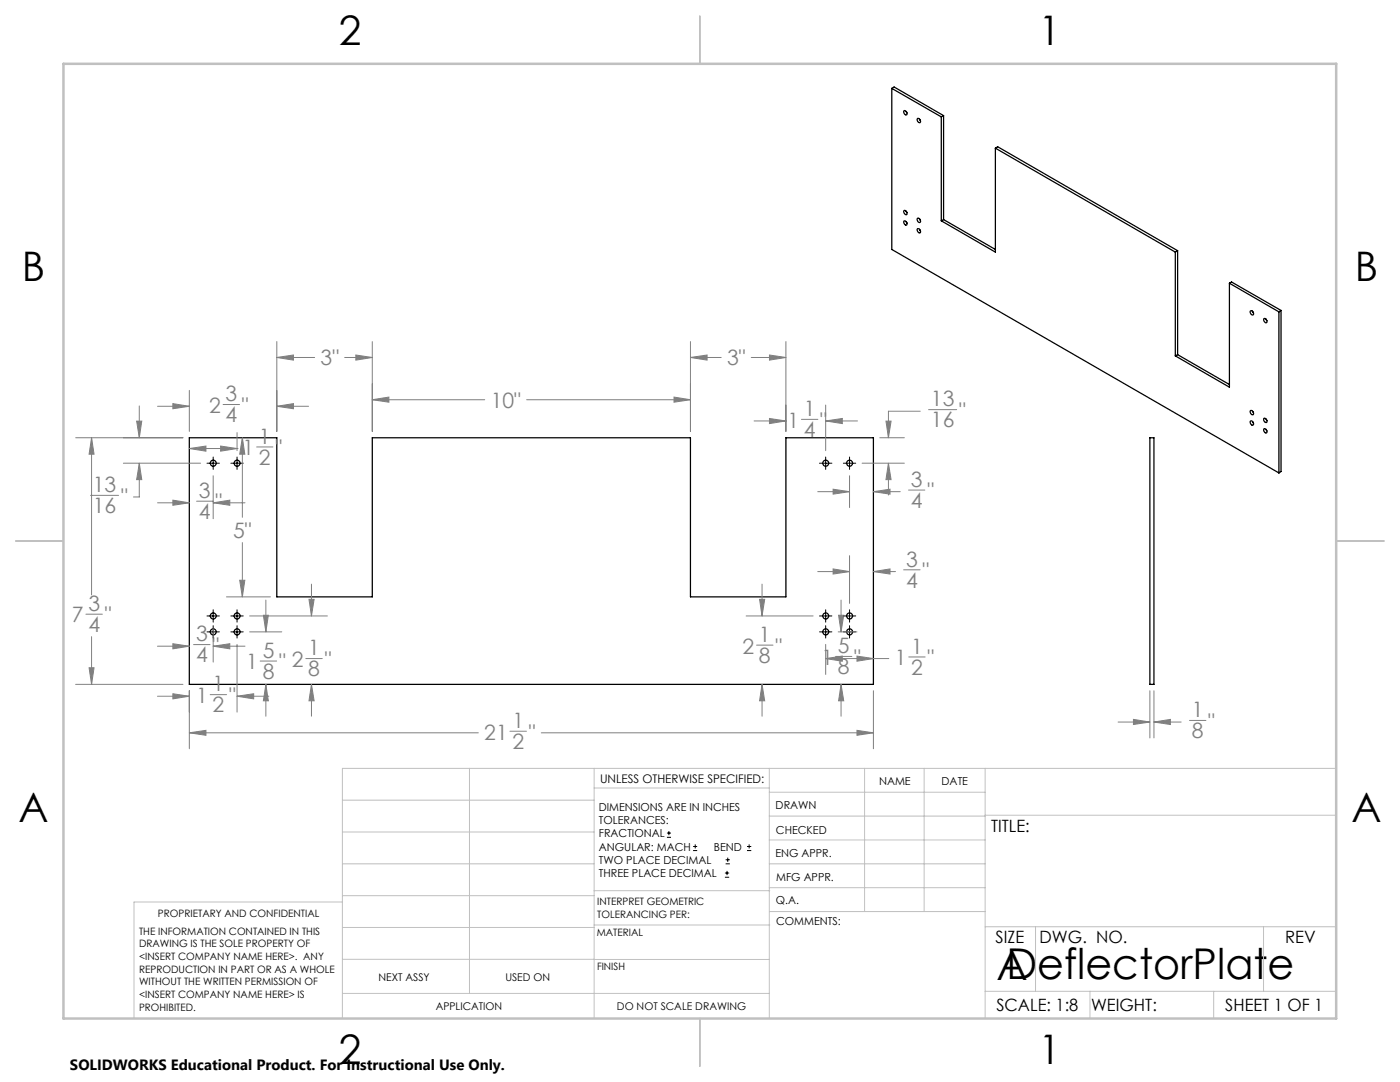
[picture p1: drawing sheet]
<svg xmlns="http://www.w3.org/2000/svg" width="279mm" height="216mm" viewBox="0 0 279 216" stroke-linecap="round" stroke-linejoin="round" font-family="sans-serif">
<g fill="none" stroke="#000" stroke-width=".25">
<path d="M178 17.6v32.2l77.2 44.6M178 17.6l9.9 5.7M178 17.6l.4-.2 9.9 5.7M180.4 22.1a.48 .48 0 0 1 .5 .3 .48 .48 0 0 1-.1 .5l-.4-.3-.1-.3zM180.8 22.2l.2 .3M183.1 23.6a.49 .49 0 0 1 .5 .3 .49 .49 0 0 1-.1 .6l-.4-.3-.1-.4zM183.5 23.8l.2 .3M187.9 23.3v20.8M188.3 23.1l-.4 .2M188.3 23.1v20.7M198.6 29.6l36 20.7M198.6 29.6v20.7l-10.7-6.2"/>
<path d="M198.6 29.6l.5-.3 35.9 20.7M180.4 42a.5 .5 0 0 1 .6 .3 .5 .5 0 0 1-.2 .6l-.4-.4-.1-.3zM180.4 44.1a.5 .5 0 0 1 .6 .3 .5 .5 0 0 1-.2 .5l-.4-.3-.1-.3zM180.8 42.1l.2 .3M180.8 44.2l.2 .3M183.1 43.5a.51 .51 0 0 1 .5 .3 .51 .51 0 0 1-.1 .6l-.4-.3-.1-.3zM183.1 45.6a.51 .51 0 0 1 .5 .3 .51 .51 0 0 1-.1 .6l-.4-.3-.1-.3zM183.5 43.7l.2 .3M183.5 45.8l.2 .3M188.3 43.8l-.4 .3M188.3 43.8l10.3 6M234.6 50.3v20.7"/>
<path d="M235 50l-.4 .3M235 50v20.8M245.4 56.5v20.8l-10.8-6.3M245.4 56.5l9.8 5.7M245.4 56.5l.4-.2 9.9 5.6M235 70.8l-.4 .2M235 70.8l10.4 5.9M249.5 62.1a.45 .45 0 0 1 .6 .2 .45 .45 0 0 1-.1 .6l-.4-.4zM250 62.1l.2 .3M252.3 63.6a.49 .49 0 0 1 .5 .3 .49 .49 0 0 1-.1 .5l-.5-.4zM252.7 63.7l.1 .3M255.2 62.2v32.2"/>
<path d="M255.7 61.9v32.2l-.5 .3M255.7 61.9l-.5 .3M37.8 87.3h17.4v31.8h19.1v-31.8h63.5v31.8h19v-31.8h17.5v49.3h-136.5zM229.5 87.3h.8v49.3h-.8zM249.5 82a.46 .46 0 0 1 .6 .2 .46 .46 0 0 1-.1 .6l-.4-.3zM249.6 84a.49 .49 0 0 1 .5 .3 .49 .49 0 0 1-.1 .5l-.4-.2-.1-.4zM250 82.1l.2 .2M250 84.1l.2 .3M252.2 85.6a.46 .46 0 0 1 .6 .2 .46 .46 0 0 1-.1 .6l-.4-.3zM252.2 83.5a.46 .46 0 0 1 .6 .2 .46 .46 0 0 1-.1 .6l-.4-.3zM252.7 83.6l.1 .3M252.7 85.7l.1 .3"/>
<circle cx="42.6" cy="92.4" r=".6"/>
<circle cx="47.3" cy="92.4" r=".6"/>
<circle cx="164.8" cy="92.4" r=".6"/>
<circle cx="169.5" cy="92.4" r=".6"/>
<circle cx="42.5" cy="122.9" r=".6"/>
<circle cx="42.6" cy="126.1" r=".6"/>
<circle cx="47.3" cy="122.9" r=".6"/>
<circle cx="47.3" cy="126.1" r=".6"/>
<circle cx="164.8" cy="126.1" r=".6"/>
<circle cx="164.8" cy="122.9" r=".6"/>
<circle cx="169.6" cy="126.1" r=".6"/>
<circle cx="169.6" cy="122.9" r=".6"/>
</g>
<g fill="none" stroke="#000" stroke-width=".2">
<path d="M41.3 92.4h2.5M42.5 91.2v2.5M46.1 92.4h2.4M47.3 91.2v2.5M163.5 92.4h2.5M164.8 91.2v2.5M168.3 92.4h2.5M169.5 91.2v2.5M41.3 122.9h2.5M41.3 126.1h2.5M42.5 121.7v2.4M42.5 124.8v2.5"/>
<path d="M46.1 122.9h2.4M46.1 126.1h2.4M47.3 121.7v2.4M47.3 124.8v2.5M163.5 122.9h2.5M163.5 126.1h2.5M164.8 121.7v2.4M164.8 124.8v2.5M168.3 122.9h2.5M168.3 126.1h2.5M169.5 121.7v2.4M169.5 124.8v2.5"/>
<path d="M133.1 167.1h.8M133.1 166.2h.8M133.5 165.8v.9M138.3 169.7h.8M138.3 168.9h.8M138.7 168.5v.8M144.7 175h.8M144.7 174.2h.8M144.8 172.4h.9M144.8 171.6h.9M145.1 173.8v.8M145.2 171.1v.9"/>
<path d="M149.1 169.7h.8M149.1 168.9h.8M149.5 168.5v.8"/>
</g>
<g fill="none" stroke="#808080" stroke-width=".2">
<path d="M37.8 77.9v8.2M55.2 71.3l3.4-.5v1.1zM55.2 68.2v17.9M55.2 71.3h7.6M68.8 71.3h5.5M71 70.8l3.3 .5-3.3 .6zM74.3 68.2v17.9M74.3 79.8h22.4M74.3 79.8l3.3-.6v1.1zM105.1 79.8h32.7M134.5 79.2l3.3 .6-3.3 .5zM137.8 68.2v17.9"/>
<path d="M137.8 71.3h6.1M137.8 71.3l3.3-.5v1.1zM149.9 71.3h6.9M153.6 70.8l3.2 .5-3.2 .6zM156.8 68.2v17.9M15.1 87.3h21.4M18.1 98.8h5.6M18.3 87.3v31.4M18.3 87.3l.5 3.3h-1zM24.6 92.4h15.4M27.3 84h1l-.5 3.3zM27.8 92.4v6.8h-1.2"/>
<path d="M27.8 81v6.3M27.8 92.4l.5 3.3h-1zM31.4 81.1h6.4M34.5 80.5l3.3 .6-3.3 .5zM34.5 99.8l3.3 .5-3.3 .5zM37.8 89.5l3.3-.5v1zM37.8 89.5h9.5M42.5 94.9v8.6M44 89l3.3 .5-3.3 .5zM44.5 80.7h3.3M47.3 89.5h.1M47.3 86.3v3.6"/>
<path d="M48.4 87.3l.5 3.3h-1.1zM48.4 87.3v15.9M51.2 89.2h3.3M55.2 81.1l3.4-.6v1.1zM55.2 81.1h6.4M150.5 84h6.3M153.6 83.5l3.2 .5-3.2 .5zM159.9 83.7h3.3M163.2 98.1h6.3M164.8 80.8v9.1M164.8 84h6.3M164.8 84l3.3-.5v1z"/>
<path d="M166.3 97.6l3.2 .5-3.2 .5zM169.5 94.9v6.4M172 92.4h8.5M174.3 98.1h5.4M174.3 98.1l3.3-.5v1zM175.6 87.3h4.9M176.8 84h1l-.5 3.3zM177.3 92.4v6.4M177.3 92.4l.5 3.3h-1zM181.3 97.8h3.3M183.7 82.1h-6.4v5.2M185.3 81.7h5.6"/>
<path d="M31.4 100.3h6.4M39.2 100h3.3M42.5 100.3l3.4-.5v1zM42.5 100.3h6.4M45.2 119.1h8.8M47.8 115.8h1.1l-.5 3.3zM48.4 108.3v10.8M53.1 119.7v6.4M61.7 119.6h1l-.5 3.3zM62.2 116.6v6.3M151.6 119.6h1l-.5 3.3zM152.1 116.6v6.3"/>
<path d="M163.2 114.1h6.3M166.3 113.5l3.2 .6-3.2 .4zM167.9 119.7v6.4M169.5 110.9v9.5M174.3 114.1h4.4M174.3 114.1l3.3-.6v1zM180.3 113.7h3.3M15.1 136.6h21.4M17.1 122.6h3.3M17.8 133.2h1l-.5 3.4zM18.3 127v9.6M31.4 128.9h6.4"/>
<path d="M31.4 138.9h6.4M34.5 128.4l3.3 .5-3.3 .6zM34.5 138.4l3.3 .5-3.3 .6zM37.8 137.8v11.6M38.6 128.6h3.3M41.9 138.6h3.3M42.5 128.9l3.4-.5v1.1zM42.5 125.4v6.7M42.5 128.9h6.4M47.3 138.9l3.3-.5v1.1zM47.3 128.6v13.5M47.3 138.9h6.4"/>
<path d="M49.8 126.1h6.4M49.8 122.9h15.5M51.9 131.9h3.3M52.6 122.8h1l-.5 3.3zM53.1 136.6l.5 3.2h-1zM53.1 136.6v6.3M61 131.4h3.3M62.2 136.6v6.3M62.2 136.6l.5 3.2h-1zM148.9 122.9h13.4M151 128.7h3.3M152.1 136.6v6.3"/>
<path d="M152.1 136.6l.5 3.2h-1zM164.8 128.6v6M164.8 131.4h12.6M164.8 131.4l3.3-.5v1zM166.8 131h3.2M167.3 126.1h3.7M167.4 122.8h1l-.5 3.3zM167.9 136.6v6.3M167.9 136.6l.5 3.2h-1zM171 130.9l3.3 .5-3.3 .5zM174.3 137.8v11.6M181.4 131.1h3.2"/>
<path d="M229.5 137.8v9.4M230.3 137.8v9.4M37.8 146.2l3.3-.5v1zM37.8 146.2h57.7M101.8 145.9h3.3M108 146.2h66.3M171 145.7l3.3 .5-3.3 .5zM223.1 144.1h6.4M226.2 143.5l3.3 .6-3.3 .5zM230.3 144.1h5.4M230.3 144.1l3.3-.6v1.1zM237.4 143.8h3.3"/>
</g>
<g fill="none" stroke="#c0c0c0" stroke-width=".2">
<path d="M68.3 159.7h50.3M93.7 153.3v44.9M118.6 153.3v49.9M118.6 157.2h34.9M153.5 153.3v49.9M153.5 158.1h43.1M172.5 153.3v28.6M184.4 153.3v28.6M196.6 153.3v49.9M266.7 153.3h-198.4v49.9M68.3 178.7h50.3M68.3 172.4h50.3"/>
<path d="M68.3 166h50.3M68.3 180h-41.6v23.2M118.6 177.7h35M153.5 167.6h43.1M153.5 162.8h43.1M153.5 172.4h43.1M153.5 177.1h43.1M196.6 162.7h70.1M68.3 198.2h85.2M68.3 191.4l85.2 .1M68.3 185.1h50.3M118.6 184.6h35"/>
<path d="M153.6 181.9h43M196.6 197.8h70.1M196.6 184.9h70.1M206.7 184.9v12.9M217.5 197.8v5.4M242.2 197.8v5.4M252.2 184.9v12.9"/>
</g>
<path d="M139.7 3.2v9.5M3.1 107.9h9.6M266.7 107.9h9.5M139.7 203.2v9.6" fill="none" stroke="#c0c0c0" stroke-width=".25"/>
<path d="M12.7 12.7h254v190.5h-254z" fill="none" stroke="#c0c0c0" stroke-width=".5"/>
<path d="M164.8 84l3.3-.5v1zM153.6 83.5l3.2 .5-3.2 .5zM166.3 97.6l3.2 .5-3.2 .5zM174.3 98.1l3.3-.5v1zM134.5 79.2l3.3 .6-3.3 .5zM74.3 79.8l3.3-.6v1.1zM171 145.7l3.3 .5-3.3 .5zM37.8 146.2l3.3-.5v1zM17.8 133.2h1l-.5 3.4zM18.3 87.3l.5 3.3h-1zM55.2 71.3l3.4-.5v1.1zM71 70.8l3.3 .5-3.3 .6zM137.8 71.3l3.3-.5v1.1zM153.6 70.8l3.2 .5-3.2 .6zM55.2 81.1l3.4-.6v1.1zM34.5 80.5l3.3 .6-3.3 .5zM48.4 87.3l.5 3.3h-1.1zM47.8 115.8h1.1l-.5 3.3zM166.3 113.5l3.2 .6-3.2 .4zM174.3 114.1l3.3-.6v1zM164.8 131.4l3.3-.5v1zM171 130.9l3.3 .5-3.3 .5zM167.4 122.8h1l-.5 3.3zM167.9 136.6l.5 3.2h-1zM151.6 119.6h1l-.5 3.3zM152.1 136.6l.5 3.2h-1zM177.3 92.4l.5 3.3h-1zM176.8 84h1l-.5 3.3zM27.8 92.4l.5 3.3h-1zM27.3 84h1l-.5 3.3zM42.5 100.3l3.4-.5v1zM34.5 99.8l3.3 .5-3.3 .5zM44 89l3.3 .5-3.3 .5zM37.8 89.5l3.3-.5v1zM42.5 128.9l3.4-.5v1.1zM34.5 128.4l3.3 .5-3.3 .6zM47.3 138.9l3.3-.5v1.1zM34.5 138.4l3.3 .5-3.3 .6zM61.7 119.6h1l-.5 3.3zM62.2 136.6l.5 3.2h-1zM52.6 122.8h1l-.5 3.3zM53.1 136.6l.5 3.2h-1zM230.3 144.1l3.3-.6v1.1zM226.2 143.5l3.3 .6-3.3 .5z" fill="#808080"/>
<g font-size="8.5">
<text x="198.9" y="195.5">A</text>
<text x="200.9" y="195.4">DeflectorPlate</text>
</g>
<g font-size="8.1">
<text x="67.6" y="8.9">2</text>
<text x="207.3" y="8.9">1</text>
<text x="4.4" y="56.1">B</text>
<text x="270.4" y="56.1">B</text>
<text x="3.7" y="164.1">A</text>
<text x="269.7" y="164.1">A</text>
<text x="67.6" y="212.4">2</text>
<text x="207.3" y="212.4">1</text>
</g>
<g font-size="4.2" fill="#808080">
<text x="64" y="72.9">3&quot;</text>
<text x="145.1" y="72.9">3&quot;</text>
<text x="41.7" y="82.4">2</text>
<text x="45" y="80.1">3</text>
<text x="48.3" y="82.4">&quot;</text>
<text x="97.9" y="81.3">10&quot;</text>
<text x="160.4" y="83">1</text>
<text x="185.8" y="81.1">13</text>
<text x="191.4" y="83.4">&quot;</text>
<text x="45" y="84.3">4</text>
<text x="51.7" y="88.5">1</text>
<text x="157.1" y="85.3">1</text>
<text x="160.4" y="87.2">4</text>
<text x="163.7" y="85.3">&quot;</text>
<text x="185.8" y="85.3">16</text>
<text x="48.4" y="90.9">1</text>
<text x="51.7" y="92.7">2</text>
<text x="55" y="90.9">&quot;</text>
<text x="18.5" y="98.2">13</text>
<text x="24.2" y="100.5">&quot;</text>
<text x="39.7" y="99.3">3</text>
<text x="43" y="101.7">&quot;</text>
<text x="181.8" y="97.1">3</text>
<text x="181.8" y="101.3">4</text>
<text x="185.1" y="99.4">&quot;</text>
<text x="18.5" y="102.4">16</text>
<text x="39.7" y="103.5">4</text>
<text x="46.5" y="107.3">5&quot;</text>
<text x="180.8" y="113.1">3</text>
<text x="180.8" y="117.3">4</text>
<text x="184.1" y="115.4">&quot;</text>
<text x="14.4" y="124.2">7</text>
<text x="17.6" y="121.9">3</text>
<text x="20.9" y="124.2">&quot;</text>
<text x="17.6" y="126.1">4</text>
<text x="39.1" y="128">3</text>
<text x="42.4" y="130.3">&quot;</text>
<text x="52.4" y="131.3">5</text>
<text x="61.5" y="130.8">1</text>
<text x="148.2" y="130.4">2</text>
<text x="151.5" y="128.1">1</text>
<text x="154.7" y="130.4">&quot;</text>
<text x="167.2" y="130.3">5</text>
<text x="181.8" y="130.4">1</text>
<text x="39.1" y="132.2">4</text>
<text x="42.4" y="138">1</text>
<text x="49.1" y="133.6">1</text>
<text x="52.4" y="135.5">8</text>
<text x="55.7" y="133.6">&quot; 2</text>
<text x="61.5" y="135">8</text>
<text x="64.8" y="133.1">&quot;</text>
<text x="151.5" y="132.3">8</text>
<text x="163.9" y="132.6">1</text>
<text x="167.2" y="134.5">8</text>
<text x="170.5" y="132.6">&quot;</text>
<text x="178.6" y="132.8">1</text>
<text x="181.8" y="134.6">2</text>
<text x="185.1" y="132.8">&quot;</text>
<text x="39.2" y="140.3">1</text>
<text x="42.4" y="142.2">2</text>
<text x="45.7" y="140.3">&quot;</text>
<text x="237.9" y="143.1">1</text>
<text x="96.6" y="147.6">21</text>
<text x="102.3" y="145.2">1</text>
<text x="102.3" y="149.4">2</text>
<text x="105.5" y="147.6">&quot;</text>
<text x="237.9" y="147.3">8</text>
<text x="241.1" y="145.4">&quot;</text>
</g>
<g font-size="3.4">
<text x="197.8" y="166">TITLE:</text>
<text x="198.7" y="188.1">SIZE</text>
<text x="207.5" y="188.1">DWG. NO.</text>
<text x="256.5" y="188.2">REV</text>
<text x="198.8" y="201.7">SCALE: 1:8</text>
<text x="217.7" y="201.8">WEIGHT:</text>
<text x="244.5" y="201.7">SHEET 1 OF 1</text>
</g>
<text font-size="3" x="14" y="213.5">SOLIDWORKS Educational Product. For Instructional Use Only.</text>
<text font-size="2.4" x="119.8" y="156.2">UNLESS OTHERWISE SPECIFIED:</text>
<g font-size="2.2">
<text x="119.5" y="161.8">DIMENSIONS ARE IN INCHES</text>
<text x="154.8" y="161.4">DRAWN</text>
<text x="175.4" y="156.6">NAME</text>
<text x="187.9" y="156.7">DATE</text>
<text x="119.5" y="164.4">TOLERANCES:</text>
<text x="119.5" y="167.1">FRACTIONAL</text>
<text x="154.9" y="166.3">CHECKED</text>
<text x="119.5" y="169.7">ANGULAR: MACH</text>
<text x="119.5" y="172.4">TWO PLACE DECIMAL</text>
<text x="142.5" y="169.7">BEND</text>
<text x="154.8" y="171">ENG APPR.</text>
<text x="119.5" y="175">THREE PLACE DECIMAL</text>
<text x="154.9" y="175.7">MFG APPR.</text>
<text x="154.9" y="180.4">Q.A.</text>
<text x="154.9" y="184.6">COMMENTS:</text>
</g>
<g font-size="2.1">
<text x="75.5" y="195.7">NEXT ASSY</text>
<text x="100.9" y="195.7">USED ON</text>
<text x="86.9" y="201.5">APPLICATION</text>
<text x="123.1" y="201.6">DO NOT SCALE DRAWING</text>
</g>
<g font-size="2">
<text x="31.5" y="182.9">PROPRIETARY AND CONFIDENTIAL</text>
<text x="119.2" y="180.6">INTERPRET GEOMETRIC</text>
<text x="119.2" y="183.1">TOLERANCING PER:</text>
<text x="27.8" y="186.5">THE INFORMATION CONTAINED IN THIS</text>
<text x="27.8" y="189">DRAWING IS THE SOLE PROPERTY OF</text>
<text x="27.8" y="191.6">&lt;INSERT COMPANY NAME HERE&gt;. ANY</text>
<text x="119.1" y="186.7">MATERIAL</text>
<text x="27.8" y="194.1">REPRODUCTION IN PART OR AS A WHOLE</text>
<text x="27.8" y="196.6">WITHOUT THE WRITTEN PERMISSION OF</text>
<text x="119.1" y="193.5">FINISH</text>
<text x="27.8" y="199.1">&lt;INSERT COMPANY NAME HERE&gt; IS</text>
<text x="27.8" y="201.7">PROHIBITED.</text>
</g>
</svg>
